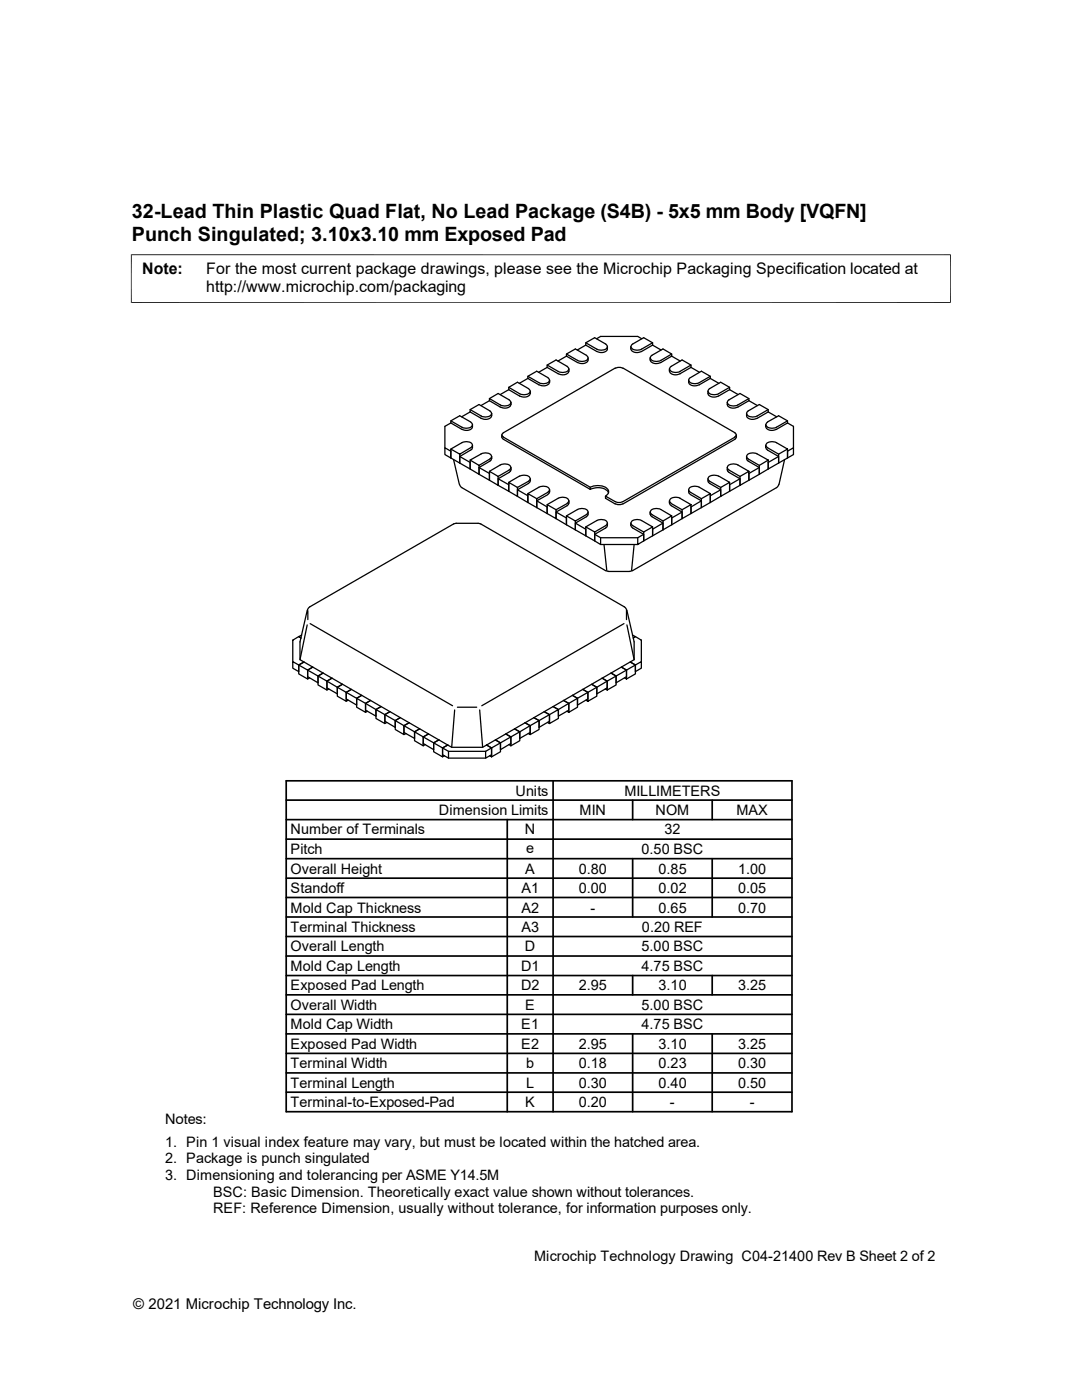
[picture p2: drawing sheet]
<svg xmlns="http://www.w3.org/2000/svg" width="216mm" height="279mm" viewBox="0 0 216 279" stroke-linecap="round" stroke-linejoin="round" font-family="sans-serif">
<g fill="none" stroke="#000" stroke-width=".25">
<path d="M97.7 79.5l2.1 1.3a1.68 1.68 0 0 0 2.1-.3v-.4l-.3-.3-2.2-1.3-1.7 1v.5M97.7 80l2.1 1.2a1.45 1.45 0 0 0 2.1-.5M97.7 80l-1.7 .9M101.5 77.3l2.2 1.3a1.68 1.68 0 0 0 2-.4v-.3l-.2-.3-2.2-1.3-1.8 1v.5M101.5 77.8l2.2 1.2a1.45 1.45 0 0 0 2.1-.5M101.5 77.8l-1.7 .9M105.3 75.1l2.2 1.3a1.68 1.68 0 0 0 2.1-.4v-.3l-.3-.3-2.2-1.3-1.8 1v.4M105.3 75.5l2.2 1.3a1.45 1.45 0 0 0 2.1-.5M105.3 75.5l-1.7 1M105.8 78.1v.4M109.2 72.9l2.2 1.2a1.68 1.68 0 0 0 2.1-.3v-.4l-.3-.3-2.2-1.3-1.8 1.1v.4M109.2 73.3l2.2 1.3a1.45 1.45 0 0 0 2.1-.5"/>
<path d="M109.2 73.3l-1.7 1M109.7 75.9v.4M113 70.7l2.2 1.2a1.68 1.68 0 0 0 2.1-.3v-.4l-.3-.3-2.2-1.3-1.8 1.1v.4M113 71.1l2.2 1.2a1.45 1.45 0 0 0 2.1-.5v-.4M113 71.1l-1.7 1M113.5 73.6v.5M116.9 68.4l2.2 1.3a1.68 1.68 0 0 0 2.1-.4v-.3l-.3-.3-2.2-1.3-1.8 1v.5M116.9 68.9l2.2 1.2a1.45 1.45 0 0 0 2.1-.5v-.4M116.9 68.9l-1.7 1M119 67.6l.8-.5h7.5l.8 .5M122.8 73.5l.5-.2 1 .2M122.8 73.4l-22.3 13-.3 .4 .3 .4"/>
<path d="M124.3 73.4l22.3 13M125.9 69.2v.4M129.7 71.4v.4M130.2 68.4l-2.2 1.3a1.54 1.54 0 0 1-2.1-.5l.3-.5 2.2-1.3 1.8 1v.5M130.2 68.9l-2.2 1.2a1.45 1.45 0 0 1-2.1-.5M130.2 68.9l1.7 1M133.6 73.6v.5M133.6 74.1a1.45 1.45 0 0 0 2.1 .5M134 70.7l-2.1 1.2a1.54 1.54 0 0 1-2.1-.5l.3-.5 2.2-1.3 1.7 1.1v.4M134 71.1l-2.1 1.2a1.45 1.45 0 0 1-2.1-.5M134 71.1l1.7 1M137.8 75.4l2.2-1.3 1.7 1v.4"/>
<path d="M137.9 73.3v-.4l-1.8-1.1-2.2 1.3a.66 .66 0 0 0-.2 .8 .66 .66 0 0 0 .8 .4l1.2-.2M137.9 72.9l-2.2 1.2M137.9 73.3l-2.2 1.3M137.9 73.3l1.7 1M141.7 75.1l-2.2 1.3a1.54 1.54 0 0 1-2.1-.5l.4-.5M141.7 75.5l-2.2 1.3a1.45 1.45 0 0 1-2.1-.5v-.4M141.7 75.5l1.7 1M145.6 77.3l-2.2 1.3a1.54 1.54 0 0 1-2.1-.5l.3-.5 2.2-1.3 1.8 1v.5M145.6 77.8l-2.2 1.2a1.45 1.45 0 0 1-2.1-.5v-.4M145.6 77.8l1.7 .9M149.4 79.5l-2.2 1.3a1.54 1.54 0 0 1-2.1-.5l.4-.5 2.2-1.3 1.7 1v.5M149.4 80l-2.2 1.2a1.45 1.45 0 0 1-2.1-.5v-.4"/>
<path d="M149.4 80l1.7 .9M88.8 89.4l1.2 .6v1.4l-1.2-.7zM90 84l2.2 1.3a1.68 1.68 0 0 0 2-.4v-.3l-.3-.4M90 84.4l2.2 1.3a1.45 1.45 0 0 0 2.1-.5v-.4M90 84.4l-1.2 .7v4.3M90.5 91.7l1.2 4.9M91.7 96.6l.5 .7 28.6 16.6 .6 .1M93.8 82.2v-.5l1.8-1 2.1 1.3a.66 .66 0 0 1 .3 .8 .66 .66 0 0 1-.8 .4l-1.2-.2M93.8 81.7l2.2 1.3M93.8 82.2l2.2 1.3M93.8 82.2l-1.7 1M93.9 89.4l-2.2 1.2v1.8l-1.7-1v-1.8l1.7 1"/>
<path d="M93.9 84.2l-2.2-1.2-1.7 1v.4M93.9 89.8l-2.2 1.3v1.3l2.1 1.2v-1.3l-2.1-1.2M93.9 89.4a.66 .66 0 0 0 .3-.9 .66 .66 0 0 0-.8-.3h-.9l-2.5 1.4M94.3 88.9l-.1 .7-.3 .2M96 90.6a1.68 1.68 0 0 1 2 .3v.4l-.3 .3-2.1 1.3v1.8l-1.8-1.1v-1.8l1.8 1.1M96 90.6l-2.2 1.2M97.7 94.1l2.1-1.3a1.68 1.68 0 0 1 2.1 .3v.4l-.3 .3-2.2 1.3v1.8l-1.7-1.1v-1.7l1.7 1M98.1 83a1.45 1.45 0 0 1-2.1 .5M98.1 91.5l-.4 .5-2.1 1.3v1.4l2.1 1.1v-1.3l-2.1-1.2M98.1 82.5v.5M98.1 91.1v.4M100.1 86.8v.4"/>
<path d="M100.2 87.2l.3 .5 17.3 10M100.5 87.2l17.3 10v.5M101.9 93.8l-.3 .5-2.2 1.2v1.4l2.1 1.1v-1.3l-2.1-1.2M102 80.3v.4M102 93.3v.5M103.7 95a1.68 1.68 0 0 1 2 .4v.3l-.2 .4-2.2 1.2v1.8l-1.8-1.1v-1.7l1.8 1M103.7 95l-2.2 1.3M105.3 98.5l2.2-1.3a1.68 1.68 0 0 1 2.1 .4v.3l-.3 .4-2.2 1.2v1.8l-1.8-1v-1.8l1.8 1M105.8 96l-.3 .5-2.2 1.2v1.4l2 1.2v-1.4l-2-1.2M105.8 95.5v.5M109.3 98.7l-2.2 1.2v1.4l2.1 1.2v-1.3l-2.1-1.3M109.6 98.2l-.3 .5"/>
<path d="M109.7 97.7v.5M113.5 99.9v.5M117.8 97.2a3.2 3.2 0 0 1 3.5 .5 .9 .9 0 0 1-.5 1.3M117.8 97.7a3.1 3.1 0 0 1 3.5 .4l.1 .2M133.6 99.9v.5M135.7 99.4l2.2 1.3v1.8l-1.8 1v-1.8l1.8-1M135.7 99.4a1.68 1.68 0 0 0-2.1 .4v.3l.3 .4M137.4 97.7l.1 .8 .3 .2M137.8 98.3a.66 .66 0 0 1-.3-.9 .66 .66 0 0 1 .8-.3h1l2.4 1.4v1.8l-1.7 1v-1.8l1.7-1M137.8 98.7l2.2 1.2v1.4l-2.1 1.2v-1.3l2.1-1.3M137.8 98.3l2.2 1.2M141.3 95.5l.1 .8 2.4 1.4v1.4l-2.1 1.2v-1.4l2.1-1.2"/>
<path d="M143.4 95l2.2 1.3v1.7l-1.8 1.1v-1.8l1.8-1M143.4 95a1.68 1.68 0 0 0-2.1 .4v.3l.3 .4 2.2 1.2M145.1 93.3l.1 .8 2.5 1.4v1.4l-2.1 1.1v-1.3l2.1-1.2M146.6 86.4l.3 .4-.3 .4M146.6 87.2l-22.3 12.9-.5 .2-.8-.1-2.2-1.2v.4l2 1.2M146.6 87.7l-22.3 12.9M146.9 87.2l-.3 .5M146.9 86.8v.4M149 91.1l.1 .7 2.4 1.5v1.4l-2.1 1.1v-1.3l2.1-1.2M149.4 94.1l-1.7 1v1.8l1.7-1.1v-1.7l-2.2-1.3a1.68 1.68 0 0 0-2 .3v.4l.3 .3 2.2 1.3M152.8 84.8v.4M152.8 88.9v.4"/>
<path d="M152.8 89.3l.4 .5 2.2 1.3v1.3l-2.1 1.2v-1.3l2.1-1.2M153.2 84.2l2.2-1.2 1.7 1v.4M153.3 91.8l-1.8 1.1v1.8l1.8-1.1v-1.8l-2.2-1.2a1.68 1.68 0 0 0-2.1 .3v.4l.3 .3 2.2 1.3M153.3 81.7l-2.2 1.3a1.54 1.54 0 0 1-2.1-.5l.3-.5 2.2-1.3 1.8 1v.5M153.3 82.2l-2.2 1.3a1.45 1.45 0 0 1-2.1-.5v-.5M153.3 82.2l1.7 1M155.4 96.6l-.5 .7-28.7 16.6-.5 .1M156.5 91.7l-1.1 4.9M157.1 84l-2.2 1.3a1.54 1.54 0 0 1-2.1-.5l.4-.6M157.1 89.6l-1.7 1v1.8l1.7-1v-1.8l-2.2-1.3a1.68 1.68 0 0 0-2 .4v.3l.3 .4 2.2 1.2M157.1 84.4l-2.2 1.3a1.45 1.45 0 0 1-2.1-.5M157.1 90l1.2-.6v1.3l-1.2 .7z"/>
<path d="M157.1 84.4l1.2 .7v4.3M113 103l2.2-1.3a1.68 1.68 0 0 1 2.1 .3v.4l-.3 .3-2.2 1.3v1.7l-1.8-1v-1.7l1.8 1M113.2 100.5l-2.2 1.2v1.8l-1.8-1v-1.8l1.8 1M113.2 100.5a.66 .66 0 0 0 .2-.9 .66 .66 0 0 0-.8-.3h-.9l-2.5 1.4M113.5 100.4l-.3 .5-2.2 1.3v1.3l2 1.2v-1.3l-2-1.2M116.9 105.2l2.2-1.3a1.68 1.68 0 0 1 2.1 .3v.4l-.3 .3-2.2 1.3v1.8l-1.8-1.1v-1.7l1.8 1M117.3 102.2v.7l-2.5 1.5v1.3l2.1 1.2v-1.3l-2.1-1.2M119.8 107.3h7.5M119.8 108.7h7.5M120.5 108.7l.6 5.1M121.2 104.4l-.1 .8-2.4 1.4v1.4l1.1 .7v-1.4l-1.1-.7M121.4 114h4.3"/>
<path d="M122.8 100.5l.5 .2 1-.2M125.9 104.4v.5M125.9 104.9l.3 .5 2.2 1.2v1.4l-1.1 .7v-1.4l1.1-.7M126.5 108.7l-.5 5.1M129.7 102.2v.4M129.8 102.6l.3 .5 2.2 1.3v1.3l-2.1 1.2v-1.3l2.1-1.2M130.2 105.2l-1.8 1v1.8l1.8-1.1v-1.7l-2.2-1.3a1.68 1.68 0 0 0-2.1 .3v.4l.3 .3 2.2 1.3M133.6 100.4l.3 .5 2.2 1.3v1.3l-2.1 1.2v-1.3l2.1-1.2M133.9 100.5l2.2 1.2M134 103l-1.7 1v1.7l1.7-1v-1.7l-2.1-1.3a1.68 1.68 0 0 0-2.1 .3v.4l.3 .3 2.2 1.3M58.4 132l1.2 .7 1.1-.6-1.1 .6v1.3l-1.2-.6zM59.6 132.7l1.8 1v1.8l-1.8-1z"/>
<path d="M60.2 126.7l-.6 .3 .5 .3-.5-.3-1.2 .8v4.2M61.3 121.8l-1.4 6.3v3.6l30.2 17.4h6.2l30.2-17.4v-3.6l-1.4-6.3M61.3 124.7l-1.4 7M61.3 121.8l.5-.7 28.7-16.5 .4-.2h4.6l.4 .2 28.7 16.5 .5 .7M61.4 133.7l1-.6-1 .6 2.1 1.2 1-.6-1 .6v1.4l-2.1-1.3zM61.4 121.9v1.8M61.8 135.3l-.4 .2M61.9 124.5l28.4 16.3M63.5 134.9l1.7 1v1.8l-1.7-1zM65.2 135.9l1.1-.6-1.1 .6 2.1 1.3 1-.6-1 .6v1.3l-2.1-1.2zM65.6 137.5l-.4 .2M67.3 137.2l1.8 1v1.8l-1.8-1.1z"/>
<path d="M69.1 138.2l1-.6-1 .6 2.1 1.2 1-.6-1 .6v1.3l-2.1-1.2zM69.5 139.7l-.4 .3M71.2 139.4l1.7 1v1.8l-1.7-1.1zM114.2 138.8l1 .6 2.1-1.2-1-.6 1 .6v1.3l-2.1 1.2v-1.3zM116.9 139.7l.4 .3v-1.8l1.8-1v1.7l-1.8 1.1M118.1 136.6l1 .6 2.1-1.3-1.1-.6 1.1 .6v1.4l-2.1 1.2v-1.3zM120.8 137.5l.4 .2v-1.8l1.7-1v1.8l-1.7 1M121.9 134.3l1 .6 2.1-1.2-1-.6 1 .6v1.3l-2.1 1.3v-1.4zM124.5 124.5l-28.4 16.3M124.6 135.3l.4 .2v-1.8l1.8-1v1.8l-1.8 1M125 121.8v1.9M125.1 124.7l1.4 7"/>
<path d="M125.8 132.1l1 .6 1.2-.7v1.4l-1.2 .6v-1.3zM126.2 126.7l.6 .3-.4 .3 .4-.3 1.2 .8v4.2M72.9 140.4l1.1-.6-1.1 .6 2.1 1.2 1-.6-1 .6v1.3l-2.1-1.2zM73.3 141.9l-.4 .3M75 141.6l1.8 1v1.8l-1.8-1zM76.8 142.6l1-.6-1 .6 2.1 1.2 1-.6-1 .6v1.4l-2.1-1.3zM77.2 144.2l-.4 .2M78.9 143.8l1.7 1v1.8l-1.7-1zM80.6 144.8l1.1-.6-1.1 .6 2.1 1.3 1-.6-1 .6v1.3l-2.1-1.2zM81 146.4l-.4 .2M82.7 146.1l1.8 1v1.7l-1.8-1zM84.5 147.1l1-.6-1 .6 2 1.2 1.1-.6-1.1 .6v1.3l-2-1.2z"/>
<path d="M84.8 148.6l-.3 .2M86.5 148.3l1.8 1v1.7l-1.8-1zM88.3 149.3l1.1-.6-1.1 .6 1.2 .6v1.4l-1.2-.7zM88.7 150.8l-.4 .2M89.5 151.3h7.4M89.5 149.9h7.4M90.7 141.7l-.6 7.4M91.3 141.1h3.8M95.7 141.7l.6 7.4M97.1 148.7l1 .6v1.3l-1.2 .7v-1.4l1.2-.6zM97.7 150.8l.4 .2v-1.7l1.8-1v1.7l-1.8 1M98.8 147.7l1.1 .6 2-1.2-1-.6 1 .6v1.3l-2 1.2v-1.3z"/>
<path d="M101.6 148.6l.3 .2v-1.7l1.8-1v1.7l-1.8 1M102.7 145.5l1 .6 2.1-1.3-1.1-.6 1.1 .6v1.4l-2.1 1.2v-1.3zM105.4 146.4l.4 .2v-1.8l1.8-1v1.8l-1.8 1M106.5 143.2l1.1 .6 2-1.2-1-.6 1 .6v1.3l-2 1.3v-1.4zM109.3 144.2l.3 .2v-1.8l1.8-1v1.8l-1.8 1M110.4 141l1 .6 2.1-1.2-1.1-.6 1.1 .6v1.3l-2.1 1.2v-1.3zM113.1 141.9l.4 .3v-1.8l1.7-1v1.7l-1.7 1.1"/>
</g>
<path d="M26.1 50.8h163.6M26.2 50.8v9.7M189.7 50.8v9.7M26.1 60.4h163.6" fill="none" stroke="#000" stroke-width=".2"/>
<g fill="none" stroke="#000" stroke-width=".34">
<path d="M57.1 159.7h100.9M57.1 155.8h100.9v66.1h-100.9zM110.4 155.8v66.1M126.2 159.7v3.9M142.1 159.7v3.9M57.1 175.3h100.9M57.1 171.4h100.9M57.1 167.5h100.9M57.1 163.6h100.9M57.1 179.1h100.9M101.2 163.6v58.3M126.2 171.4v11.6"/>
<path d="M142.1 171.4v11.6M57.1 190.8h100.9M57.1 186.9h100.9M57.1 183h100.9M57.1 198.5h100.9M57.1 194.7h100.9M126.2 194.7v3.8M142.1 194.7v3.8M57.1 214.1h100.9M57.1 202.4h100.9M57.1 210.2h100.9M57.1 218h100.9"/>
<path d="M57.1 206.3h100.9M126.2 206.3v15.6M142.1 206.3v15.6"/>
</g>
<g font-size="3.9">
<text x="26.3" y="43.5">32-Lead Thin Plastic Quad Flat, No Lead Package (S4B) - 5x5 mm Body [VQFN]</text>
<text x="26.3" y="48">Punch Singulated; 3.10x3.10 mm Exposed Pad</text>
</g>
<g font-size="3.2">
<text x="28.4" y="54.6">Note:</text>
<text x="41.1" y="54.6">For the most current package drawings, please see the Microchip Packaging Specification located at</text>
<text x="41.1" y="58.3">http://www.microchip.com/packaging</text>
</g>
<text font-size="3" x="26.6" y="261.3">© 2021 Microchip Technology Inc.</text>
<g font-size="2.9">
<text x="102.9" y="158.8">Units</text>
<text x="124.6" y="158.8">MILLIMETERS</text>
<text x="58" y="166.5">Number of Terminals</text>
<text x="87.5" y="162.7">Dimension Limits</text>
<text x="104.7" y="166.5">N</text>
<text x="115.7" y="162.7">MIN</text>
<text x="130.8" y="162.7">NOM</text>
<text x="132.6" y="166.5">32</text>
<text x="146.9" y="162.7">MAX</text>
<text x="58" y="170.4">Pitch</text>
<text x="105" y="170.2">e</text>
<text x="128" y="170.4">0.50 BSC</text>
<text x="58" y="174.3">Overall Height</text>
<text x="58" y="178.2">Standoff</text>
<text x="104.1" y="178.2">A1</text>
<text x="104.8" y="174.3">A</text>
<text x="115.5" y="174.3">0.80</text>
<text x="115.5" y="178.2">0.00</text>
<text x="131.4" y="174.3">0.85</text>
<text x="131.4" y="178.2">0.02</text>
<text x="147.3" y="174.3">1.00</text>
<text x="147.3" y="178.2">0.05</text>
<text x="58" y="186">Terminal Thickness</text>
<text x="58" y="182.1">Mold Cap Thickness</text>
<text x="104.1" y="186">A3</text>
<text x="104.1" y="182.1">A2</text>
<text x="117.8" y="182.1">-</text>
<text x="128.1" y="186">0.20 REF</text>
<text x="131.4" y="182.1">0.65</text>
<text x="147.3" y="182.1">0.70</text>
<text x="58" y="189.9">Overall Length</text>
<text x="104.7" y="189.9">D</text>
<text x="128" y="189.9">5.00 BSC</text>
<text x="58" y="197.7">Exposed Pad Length</text>
<text x="58" y="193.8">Mold Cap Length</text>
<text x="104" y="197.7">D2</text>
<text x="104" y="193.8">D1</text>
<text x="115.5" y="197.7">2.95</text>
<text x="128" y="193.8">4.75 BSC</text>
<text x="131.4" y="197.7">3.10</text>
<text x="147.3" y="197.7">3.25</text>
<text x="58" y="201.5">Overall Width</text>
<text x="104.8" y="201.5">E</text>
<text x="128" y="201.5">5.00 BSC</text>
<text x="58" y="209.3">Exposed Pad Width</text>
<text x="58" y="205.4">Mold Cap Width</text>
<text x="104" y="209.3">E2</text>
<text x="104" y="205.4">E1</text>
<text x="115.5" y="209.3">2.95</text>
<text x="128" y="205.4">4.75 BSC</text>
<text x="131.4" y="209.3">3.10</text>
<text x="147.3" y="209.3">3.25</text>
<text x="58" y="213.2">Terminal Width</text>
<text x="105" y="213.2">b</text>
<text x="115.5" y="213.2">0.18</text>
<text x="131.4" y="213.2">0.23</text>
<text x="147.3" y="213.2">0.30</text>
<text x="58" y="217.1">Terminal Length</text>
<text x="58" y="221">Terminal-to-Exposed-Pad</text>
<text x="104.8" y="221">K</text>
<text x="105" y="217.1">L</text>
<text x="115.5" y="217.1">0.30</text>
<text x="115.5" y="221">0.20</text>
<text x="131.4" y="217.1">0.40</text>
<text x="133.7" y="221">-</text>
<text x="147.3" y="217.1">0.50</text>
<text x="149.6" y="221">-</text>
<text x="32.9" y="224.3">Notes:</text>
<text x="32.9" y="228.9">1. Pin 1 visual index feature may vary, but must be located within the hatched area.</text>
<text x="32.9" y="232.2">2. Package is punch singulated</text>
<text x="32.9" y="235.5">3. Dimensioning and tolerancing per ASME Y14.5M</text>
<text x="42.5" y="238.8">BSC: Basic Dimension. Theoretically exact value shown without tolerances.</text>
<text x="42.5" y="242.1">REF: Reference Dimension, usually without tolerance, for information purposes only.</text>
<text x="106.6" y="251.6">Microchip Technology Drawing C04-21400 Rev B Sheet 2 of 2</text>
</g>
</svg>
